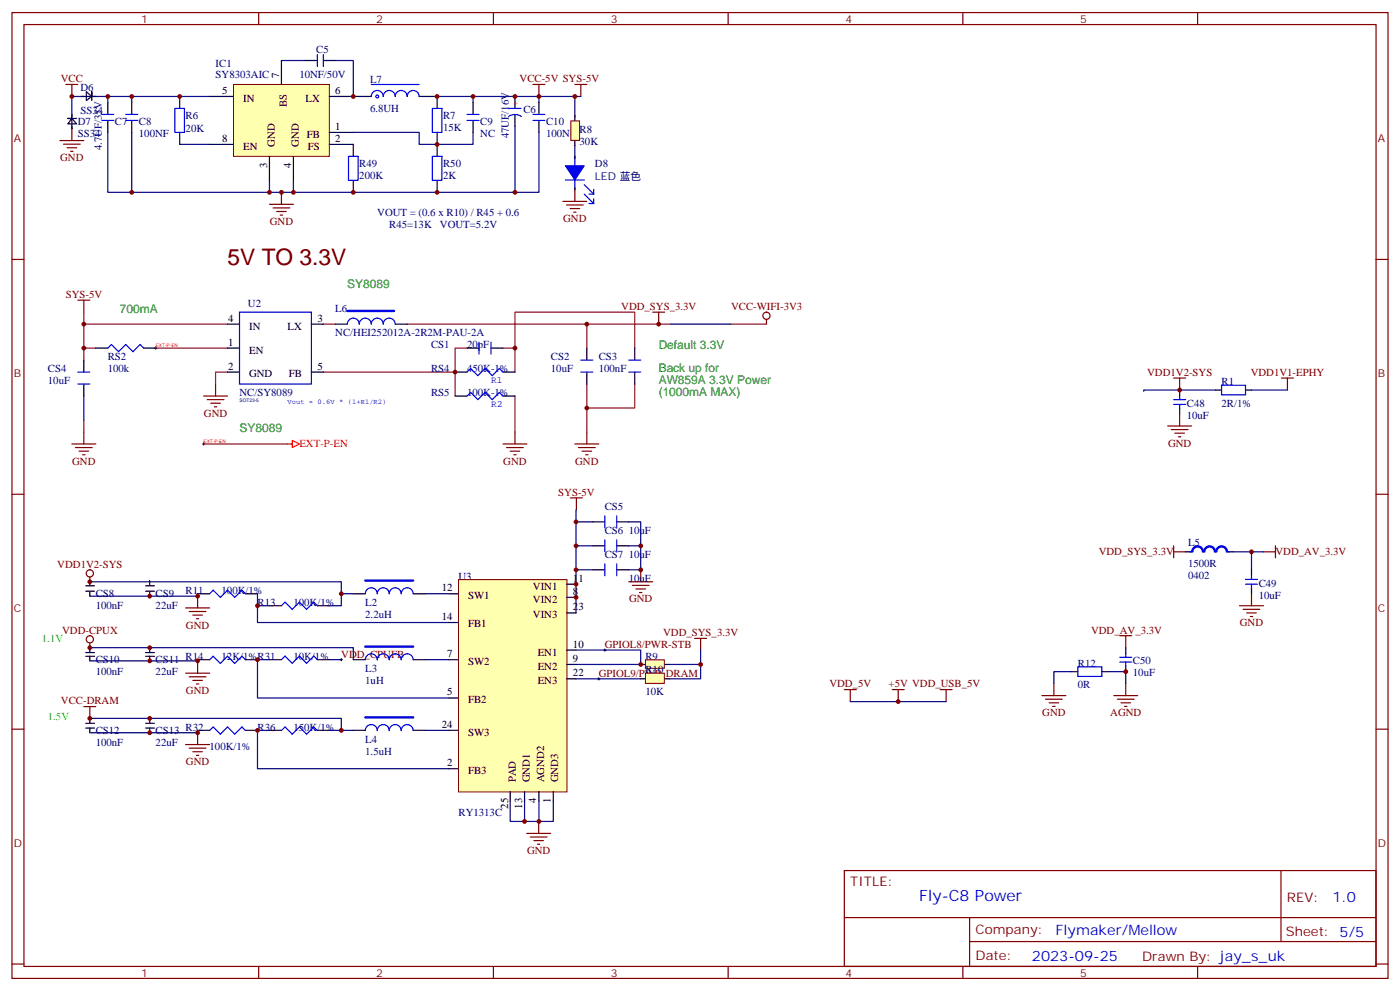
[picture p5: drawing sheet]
<svg xmlns="http://www.w3.org/2000/svg" width="412mm" height="292mm" viewBox="0 0 412 292" stroke-linecap="round" stroke-linejoin="round" font-family="sans-serif">
<g fill="none" stroke="#800000" stroke-width=".35">
<path d="M19.4 24.9h3.5M21.2 24.9v3.5M21.2 37.9v3.5M157 24.9h3.5M158.7 24.9v3.5M169.3 24.9h3.6M171.1 24.9v3.5M17.6 41.4h7.1M18.7 42.4h4.9M19.8 43.5h2.8M20.8 44.6h.7M82.9 56.6v3.5"/>
<path d="M165.8 59.3h7.1M169.3 55.8v3.5M79.4 60.1h7M80.4 61.2h5M81.5 62.3h2.8M82.5 63.3h.8M166.9 60.3h4.9M167.9 61.4h2.8M169 62.5h.7M22.9 88.4h3.6M24.7 88.4v3.5M192.3 91.9h3.5"/>
<path d="M194 91.9v3.5M225.8 94v1.4M60 116.6h7M61 117.7h5M62.1 118.7h2.8M63.1 119.8h.8M63.5 113.1v3.5M345.7 111.3h3.5M347.5 111.3v3.5M377.5 111.3h3.5M379.2 111.3v3.5M21.2 130.7h7"/>
<path d="M22.2 131.8h5M23.3 132.8h2.8M24.3 133.9h.7M24.7 127.2v3.5M148.2 130.7h7M149.2 131.8h5M150.3 132.8h2.8M151.3 133.9h.7M151.7 127.2v3.5M169.3 130.7h7.1M170.4 131.8h4.9M171.4 132.8h2.9"/>
<path d="M172.5 133.9h.7M172.9 127.2v3.5M344 125.4h7M345 126.5h5M346.1 127.5h2.8M347.1 128.6h.7M347.5 121.9v3.5M168 146.6h3.6M169.8 146.6v3.5M26.5 169.9v1.4M54.7 179h7M58.2 175.4v3.6"/>
<path d="M185.2 171.3h7.1M186.3 172.3h4.9M187.3 173.4h2.8M188.4 174.4h.7M188.7 167.7v3.6M345.7 162.5h3.5M345.7 160.7v3.5M365.1 178.3h7.1M366.2 179.4h4.9M368.7 174.8v3.5M372.2 162.5h3.5M375.7 160.7v3.5"/>
<path d="M26.5 189.3v1.4M54.7 198.2h7M55.7 180h5M55.7 199.2h5M56.8 181.1h2.8M57.9 182.1h.7M58.2 194.7v3.5M204.6 187.9h3.5M206.4 187.9v3.6M329.8 187.1h3.6M331.6 187.1v3.6M367.2 180.4h2.9"/>
<path d="M368.3 181.5h.7M24.7 208h3.5M26.5 208v3.6M54.7 219.2h7M56.8 200.3h2.8M57.9 201.4h.7M58.2 215.7v3.5M248.7 203h3.5M250.5 203v3.6M262.8 203h3.5M264.6 203v3.6M276.9 203h3.6"/>
<path d="M278.7 203v3.6M306.9 204.8h7.1M308 205.8h4.9M309 206.9h2.9M310.1 208h.7M310.4 201.3v3.5M328.1 204.8h7M329.1 205.8h5M330.2 206.9h2.8M331.3 208h.7M331.6 201.3v3.5M55.7 220.3h5"/>
<path d="M56.8 221.3h2.8M57.9 222.4h.7M155.2 245.4h7M156.2 246.4h4.9M157.3 247.5h2.8M158.3 248.5h.7M158.7 241.8v3.6"/>
<circle cx="225.8" cy="93" r="1.06"/>
<circle cx="26.5" cy="168.8" r="1.06"/>
<circle cx="26.5" cy="188.2" r="1.06"/>
</g>
<path d="M45.5 102.5h.7M45.9 102.1v.7M59.6 130.7h.7M60 130.4v.7M100.2 194.2h.7M100.5 193.9v.7M176 199.8h.7M176.4 199.5v.7M177.8 191.4h.7M178.2 191v.7" fill="none" stroke="#000" stroke-width=".29"/>
<path d="M84.7 130.7h1.4v-1.1l2.1 1.1-2.1 1.1v-1.1" fill="none" stroke="#f00" stroke-width=".35"/>
<g fill="none" stroke="#000080" stroke-width=".35">
<path d="M82.9 17.8h7.1M98.8 17.8h5.3v10.6M24 28.4h-2.8v5.3M28.2 28.4h3.5M31.7 28.4h30M31.7 39v17.6h127v-17.6M31.7 28.4v1.8M38.8 28.4v1.8M38.8 39v17.6M104.1 39h19.4v3.5h15.8v-3.5M128.8 28.4h10.5v1.8M139.3 28.4h31.8"/>
<path d="M151.7 37.2v19.4M158.7 28.4v1.8M169.3 28.4v6M52.9 42.5h8.8M79.4 53.1v3.5M86.4 53.1v3.5M169.3 42.9v3.1M197.6 95.4h17.6M24.7 116.6v7M358.1 114.8h-21.2v.4M368.7 114.8h10.5M169.7 150.1v10.6"/>
<path d="M169.7 153.6h4.9M185.2 153.6h3.5v14.1h-3.5M26.5 171.3h74v3.5h3.6M58.2 174.8v.7h-31.7M75.8 174.8v8.5h56.5M75.8 178.3h3.6M100.5 174.8v3.5h-3.5M125.2 174.8h7.1M174.6 160.7h-4.9v7M174.6 167.7h-4.9v12.7M185.2 160.7h3.5M363.4 162.5h8.8"/>
<path d="M368.7 162.5v5.2M26.5 190.7h77.6v3.5M58.2 194.2v.4h-31.7M79.4 194.2h-3.6v11.3h56.5M97 194.2h3.5M125.2 194.2h7.1M169.7 191.4h19v4.2h-19M169.7 199.8h19M197.2 195.6h9.2M206.4 191.4v8.4h-9.2M315.7 197.7h-5.3v3.6M326.3 197.7h5.3v3.6"/>
<path d="M26.5 211.5h74v3.5M58.2 215v.7h-31.7M79.4 215h-3.6v11.3h56.5M97 215h7.1M125.2 215h7.1M250.5 206.6h28.2M150.3 235.8v6h4.2M154.5 235.8v6h4.2v-6M163 235.8v6h-4.3"/>
</g>
<g fill="none" stroke="#800040" stroke-width=".35">
<path d="M24.7 91.9v14.1M24.7 95.4h42.3M95.2 95.4h3.6M119.9 95.4h67.1v-3.5h-35.3v10.6h-3.5M172.9 95.4v7.1M197.6 95.4h-10.6v7.1M215.2 95.4h10.6M24.7 102.5h3.5M45.9 102.5h21.1M67 109.5h-3.5v3.6M134.1 109.5v7.1M137.6 102.5h-3.5v7h-38.9"/>
<path d="M151.7 102.5v7M151.7 116.6v10.6M172.9 113.1v14.1M187 113.1v7h-14.1M24.7 123.6v3.6M60 130.7h24.7"/>
</g>
<path d="M347.5 114.8v1.8M358.1 114.8h1.7M366.9 114.8h1.8M347.5 120.1v1.8M349.2 162.5h1.8M361.6 162.5h1.8M368.7 167.7v1.8M368.7 173v1.8M315.7 197.7h1.8M324.6 197.7h1.7M331.6 190.7v1.7M331.6 196v1.7" fill="none" stroke="#000" stroke-width=".35"/>
<g fill="none" stroke="#00f" stroke-width=".35">
<path d="M345.7 117.7h3.5M345.7 119.1h3.5M347.5 116.6v1.1M347.5 119.1v1M359.8 113.4h7.1v2.8h-7.1zM350.3 162.5h1.1a1.41 1.41 0 0 1 1.4-1.5 1.41 1.41 0 0 1 1.4 1.5h.7a1.41 1.41 0 0 1 1.4-1.5 1.41 1.41 0 0 1 1.4 1.5h.7a1.41 1.41 0 0 1 1.4-1.5 1.41 1.41 0 0 1 1.4 1.5h1.1M351 162.5a1.76 1.76 0 0 1 1.8-1.8 1.76 1.76 0 0 1 1.7 1.8 1.76 1.76 0 0 1 1.8-1.8 1.76 1.76 0 0 1 1.8 1.8 1.76 1.76 0 0 1 1.7-1.8 1.76 1.76 0 0 1 1.8 1.8M351.2 162.5a1.59 1.59 0 0 1 1.6-1.6 1.59 1.59 0 0 1 1.6 1.6M354.7 162.5a1.59 1.59 0 0 1 1.6-1.6 1.59 1.59 0 0 1 1.6 1.6M358.2 162.5a1.59 1.59 0 0 1 1.6-1.6 1.59 1.59 0 0 1 1.6 1.6M366.9 170.6h3.5M366.9 172h3.5"/>
<path d="M368.7 169.5v1.1M368.7 172v1M317.5 196.3h7.1v2.8h-7.1zM329.8 193.5h3.6M329.8 194.9h3.6M331.6 192.4v1.1M331.6 194.9v1.1"/>
</g>
<path d="M135.1 170.6h31.9v62.5h-31.9z" fill="#ffffb0" stroke="#800000" stroke-width=".29"/>
<g fill="none" stroke="#000" stroke-width=".35">
<path d="M174.6 153.6h3.6M181.7 153.6h3.5M132.3 174.8h2.8M166.9 175.9h2.8M166.9 172h2.8M174.6 160.7h3.6M174.6 167.7h3.6M181.7 160.7h3.5M181.7 167.7h3.5M132.3 194.2h2.8M132.3 183.3h2.8M166.9 195.6h2.8"/>
<path d="M166.9 191.4h2.8M166.9 199.8h2.8M166.9 180.4h2.8M132.3 205.5h2.8M132.3 215h2.8M132.3 226.3h2.8M150.3 233.1v2.7M154.5 233.1v2.7M158.7 233.1v2.7M163 233.1v2.7"/>
</g>
<path d="M178.2 151.9v3.5M178.2 158.9v3.6M181.7 151.9v3.5M181.7 158.9v3.6M178.2 166v3.5M181.7 166v3.5" fill="none" stroke="#000aff" stroke-width=".35"/>
<path d="M190.1 194.2h5.6v2.6h-5.6z" fill="#ffffb0" stroke="#800000" stroke-width=".29"/>
<path d="M188.7 195.6h1.4M195.8 195.6h1.4" fill="none" stroke="#000" stroke-width=".35"/>
<path d="M190.1 198.2h5.6v3h-5.6z" fill="#ffffb0" stroke="#800000" stroke-width=".29"/>
<g fill="none" stroke="#000" stroke-width=".35">
<path d="M67 95.4h3.6M91.7 95.4h3.5M98.8 95.4h3.5M116.4 95.4h3.5M24.7 106v3.5M24.7 113.1v3.5M28.2 102.5h3.5M42.3 102.5h3.6M67 109.5h3.6M67 102.5h3.6M91.7 109.5h3.5M134.1 116.6h3.5"/>
<path d="M134.1 109.5h3.5M137.6 102.5h3.5M144.6 102.5h3.6M148.2 116.6h3.5M148.2 109.5h3.5M172.9 102.5v3.5M172.9 109.5v3.6M187 102.5v3.5M187 109.5v3.6M25.3 172.5h2.5M25.3 174h2.5M26.5 170.9v1.4"/>
<path d="M26.5 174.1v1.4M42.9 172.5h2.6M42.9 174h2.6M44.1 170.9v1.4M44.1 174.1v1.4M58.2 174.8h3.5M72.3 174.8h3.5M79.4 178.3h3.5M93.5 178.3h3.5M104.1 174.8h3.5M121.7 174.8h3.5M25.3 192.1h2.5"/>
<path d="M25.3 193.2h2.5M26.5 190.7v1.4M26.5 193.2v1.4M42.9 192.1h2.6M42.9 193.2h2.6M44.1 190.7v1.4M44.1 193.2v1.4M58.2 194.2h3.5M72.3 194.2h3.5M79.4 194.2h3.5M93.5 194.2h3.5M104.1 194.2h3.5"/>
<path d="M121.7 194.2h3.5M188.7 199.8h1.4M195.8 199.8h1.4M25.3 212.9h2.5M25.3 214.3h2.5M26.5 211.5v1.4M26.5 214.3v1.4M42.9 212.9h2.6M42.9 214.3h2.6M44.1 211.5v1.4M44.1 214.3v1.4M58.2 215h3.5"/>
<path d="M72.3 215h3.5M79.4 215h3.5M93.5 215h3.5M104.1 215h3.5M121.7 215h3.5"/>
</g>
<path d="M102.3 95.4a1.76 1.76 0 0 1 1.8-1.7 1.76 1.76 0 0 1 1.7 1.7 1.76 1.76 0 0 1 1.8-1.7 1.76 1.76 0 0 1 1.8 1.7 1.76 1.76 0 0 1 1.7-1.7 1.76 1.76 0 0 1 1.8 1.7 1.76 1.76 0 0 1 1.8-1.7 1.76 1.76 0 0 1 1.7 1.7M107.6 174.8a1.76 1.76 0 0 1 1.8-1.8 1.76 1.76 0 0 1 1.7 1.8 1.76 1.76 0 0 1 1.8-1.8 1.76 1.76 0 0 1 1.8 1.8 1.76 1.76 0 0 1 1.7-1.8 1.76 1.76 0 0 1 1.8 1.8 1.76 1.76 0 0 1 1.7-1.8 1.76 1.76 0 0 1 1.8 1.8M121.7 194.2a1.76 1.76 0 0 0-1.8-1.7 1.76 1.76 0 0 0-1.7 1.7 1.76 1.76 0 0 0-1.8-1.7 1.76 1.76 0 0 0-1.7 1.7 1.76 1.76 0 0 0-1.8-1.7 1.76 1.76 0 0 0-1.8 1.7 1.76 1.76 0 0 0-1.7-1.7 1.76 1.76 0 0 0-1.8 1.7M107.6 215.1a1.76 1.76 0 0 1 1.8-1.8 1.76 1.76 0 0 1 1.7 1.8 1.76 1.76 0 0 1 1.8-1.8 1.76 1.76 0 0 1 1.8 1.8 1.76 1.76 0 0 1 1.7-1.8 1.76 1.76 0 0 1 1.8 1.8 1.76 1.76 0 0 1 1.7-1.8 1.76 1.76 0 0 1 1.8 1.8" fill="none" stroke="#00f" stroke-width=".35"/>
<path d="M102.3 91.5h13.8M107.6 170.9h14.1M107.6 190.4h14.1M107.6 211.2h14.1" fill="none" stroke="#000aff" stroke-width=".71"/>
<g fill="none" stroke="#000aff" stroke-width=".35">
<path d="M70.6 91.9h21.1v21.2h-21.1zM22.9 109.5h3.6M22.9 113.1h3.6M31.7 102.5l1.1-1.1 2.1 2.1 2.1-2.1 2.2 2.1 2.1-2.1 1 1.1M137.6 116.6l1-1.1 2.2 2.2 2.1-2.2 2.1 2.2 2.1-2.2 1.1 1.1M137.6 109.5l1-1 2.2 2.1 2.1-2.1 2.1 2.1 2.1-2.1 1.1 1M141.1 100.7v3.5M144.6 100.7v3.5M171.1 109.5h3.5M171.1 106h3.5M185.2 109.5h3.5M185.2 106h3.5"/>
<path d="M61.7 174.8l1.1-1.1 2.1 2.2 2.1-2.2 2.1 2.2 2.2-2.2 1 1.1M82.9 178.3l1.1-1 2.1 2.1 2.1-2.1 2.1 2.1 2.1-2.1 1.1 1M61.7 194.2l1.1-1 2.1 2.1 2.1-2.1 2.1 2.1 2.2-2.1 1 1M82.9 194.2l1.1-1.1 2.1 2.2 2.1-2.2 2.1 2.2 2.1-2.2 1.1 1.1M61.7 215.1l1.1-1.1 2.1 2.1 2.1-2.1 2.1 2.1 2.2-2.1 1 1.1M82.9 215.1l1.1-1.1 2.1 2.1 2.1-2.1 2.1 2.1 2.1-2.1 1.1 1.1"/>
</g>
<path d="M68.8 24.9h28.2v21.1h-28.2z" fill="#ffffb0" stroke="#800000" stroke-width=".29"/>
<g fill="none" stroke="#000" stroke-width=".35">
<path d="M82.9 17.8v7.1M90 17.8h3.5M95.2 17.8h3.6M21.2 34.4v-.7v1.2l-1.2 1.6h2.6l-1.4-1.6h-1.2h2.6M21.2 34.9v3M24 28.4h3M27.5 28.4h.7h-1.2l-1.6-1.4v2.6l1.6-1.2v-1.4v2.6M31.7 30.2v3.5M31.7 35.5v3.5M38.8 30.2v3.5M38.8 35.5v3.5M52.9 28.4v3.5"/>
<path d="M52.9 39v3.5M61.7 28.4h7.1M97 39h7.1M97 28.4h12.4M123.5 28.4h5.3v3.5M128.8 39v7M139.3 30.2v3.5M139.3 35.5v3.5M151.7 28.4v3.5M151.7 33.7v3.5M158.7 30.2v3.5M158.7 35.5v3.5"/>
<path d="M61.7 42.5h7.1M79.4 46v7.1M86.4 46v7.1M97 42.5h7.1v3.5M104.1 53.1v3.5M128.8 53.1v3.5M169.3 46v.7M169.3 55.2v.7"/>
</g>
<g fill="none" stroke="#00f" stroke-width=".35">
<path d="M93.5 16.1v3.5M95.2 16.1v3.5M30 35.5h3.5M30 33.7h3.5M37 35.5h3.6M37 33.7h3.6M51.5 31.9h2.8v7.1h-2.8zM109.4 28.4a1.76 1.76 0 0 1 1.7-1.8 1.76 1.76 0 0 1 1.8 1.8 1.76 1.76 0 0 1 1.8-1.8 1.76 1.76 0 0 1 1.7 1.8 1.76 1.76 0 0 1 1.8-1.8 1.76 1.76 0 0 1 1.7 1.8 1.76 1.76 0 0 1 1.8-1.8 1.76 1.76 0 0 1 1.8 1.8M109.4 24.9h14.1M111.5 28.3a.42 .42 0 0 0-.7-.2 .42 .42 0 0 0 .2 .7 .42 .42 0 0 0 .5-.5M127.4 31.9h2.8v7.1h-2.8zM137.6 35.5h3.5"/>
<path d="M137.6 33.7h3.5M149.9 34.3a3.2 3.2 0 0 1 3.7 0M149.9 31.9h3.6M157 35.5h3.5M157 33.7h3.5M102.7 46h2.8v7.1h-2.8zM127.4 46h2.8v7.1h-2.8zM166.6 53h5.5M169.3 46v9.8M172.1 54.4l2.8 2.8M172.1 57.2l2.8 2.7M173.5 57.2h1.4"/>
<path d="M173.5 59.9h1.4M174.9 55.8v1.4M174.9 58.5v1.4"/>
</g>
<path d="M166.6 48.8h5.5l-2.8 4.2z" fill="#00f" stroke="#00f" stroke-width=".29"/>
<path d="M168.1 35.6h2.6v5.7h-2.6z" fill="#ffffb0" stroke="#800000" stroke-width=".29"/>
<path d="M169.3 34v1.4M169.3 41.5v1.4" fill="none" stroke="#000" stroke-width=".35"/>
<g fill="none" stroke="#870000" stroke-width=".35">
<path d="M3.5 3.7h405.4v284.3h-405.4zM7.1 7.2h398.2v277.3h-398.2zM76.2 3.7v3.5M145.3 3.7v3.5M214.5 3.7v3.5M283.6 3.7v3.5M352.8 3.7v3.5M3.5 76.4h3.6M405.3 76.4h3.6M3.5 145.5h3.6M405.3 145.5h3.6M3.5 214.7h3.6"/>
<path d="M405.3 214.7h3.6M248.7 256.3h156.6v28.2h-156.6zM377.3 256.3v20.9M248.7 270.1h156.5M285.6 277.2h119.6M285.6 270.1v14.2M3.5 283.8h3.6M76.2 284.5v3.5M145.3 284.5v3.5M214.5 284.5v3.5M283.6 284.5v3.5M352.8 284.5v3.5"/>
<path d="M405.3 283.8h3.6"/>
</g>
<g fill="#800000">
<circle cx="21.2" cy="28.4" r=".71"/>
<circle cx="24.7" cy="102.5" r=".71"/>
<circle cx="24.7" cy="95.4" r=".71"/>
<circle cx="26.5" cy="211.5" r=".71"/>
<circle cx="26.5" cy="190.7" r=".71"/>
<circle cx="26.5" cy="171.3" r=".71"/>
<circle cx="31.8" cy="28.4" r=".71"/>
<circle cx="38.8" cy="56.6" r=".71"/>
<circle cx="38.8" cy="28.4" r=".71"/>
<circle cx="44.1" cy="215.7" r=".71"/>
<circle cx="44.1" cy="211.5" r=".71"/>
<circle cx="44.1" cy="194.6" r=".71"/>
<circle cx="44.1" cy="190.7" r=".71"/>
<circle cx="44.1" cy="175.5" r=".71"/>
<circle cx="52.9" cy="28.4" r=".71"/>
<circle cx="58.2" cy="215.7" r=".71"/>
<circle cx="58.2" cy="194.6" r=".71"/>
<circle cx="58.2" cy="175.5" r=".71"/>
<circle cx="75.8" cy="215" r=".71"/>
<circle cx="75.8" cy="194.2" r=".71"/>
<circle cx="75.8" cy="178.3" r=".71"/>
<circle cx="79.4" cy="56.6" r=".71"/>
<circle cx="82.9" cy="56.6" r=".71"/>
<circle cx="86.4" cy="56.6" r=".71"/>
<circle cx="100.5" cy="215" r=".71"/>
<circle cx="100.5" cy="174.8" r=".71"/>
<circle cx="104.1" cy="56.6" r=".71"/>
<circle cx="104.1" cy="28.4" r=".71"/>
<circle cx="128.8" cy="56.6" r=".71"/>
<circle cx="128.8" cy="42.5" r=".71"/>
<circle cx="128.8" cy="28.4" r=".71"/>
<circle cx="134.1" cy="109.5" r=".71"/>
<circle cx="139.3" cy="28.4" r=".71"/>
<circle cx="151.7" cy="102.5" r=".71"/>
<circle cx="151.7" cy="56.6" r=".71"/>
<circle cx="151.7" cy="28.4" r=".71"/>
<circle cx="154.5" cy="241.8" r=".71"/>
<circle cx="158.8" cy="241.8" r=".71"/>
<circle cx="158.8" cy="28.4" r=".71"/>
<circle cx="169.3" cy="28.4" r=".71"/>
<circle cx="169.7" cy="175.9" r=".71"/>
<circle cx="169.7" cy="172" r=".71"/>
<circle cx="169.7" cy="167.7" r=".71"/>
<circle cx="169.7" cy="160.7" r=".71"/>
<circle cx="169.7" cy="153.6" r=".71"/>
<circle cx="172.9" cy="120.1" r=".71"/>
<circle cx="172.9" cy="95.4" r=".71"/>
<circle cx="188.7" cy="195.6" r=".71"/>
<circle cx="188.7" cy="167.7" r=".71"/>
<circle cx="188.7" cy="160.7" r=".71"/>
<circle cx="194" cy="95.4" r=".71"/>
<circle cx="206.4" cy="195.6" r=".71"/>
<circle cx="264.6" cy="206.6" r=".71"/>
<circle cx="331.6" cy="197.7" r=".71"/>
<circle cx="347.5" cy="114.8" r=".71"/>
<circle cx="368.7" cy="162.5" r=".71"/>
</g>
<text font-size="6.7" fill="#420000" x="67" y="78.1">5V TO 3.3V</text>
<text font-size="4.6" fill="#00f" x="270.8" y="265.3">Fly-C8 Power</text>
<g font-size="4.2" fill="#00f">
<text x="392.5" y="265.6">1.0</text>
<text x="310.9" y="275.1">Flymaker/Mellow</text>
<text x="304" y="282.9">2023-09-25</text>
</g>
<g font-size="3.9" fill="#800">
<text x="250.5" y="260.9">TITLE:</text>
<text x="379.1" y="265.6">REV:</text>
<text x="287.4" y="275.1">Company:</text>
<text x="378.7" y="275.7">Sheet: 5/5</text>
<text x="287.4" y="282.8">Date:</text>
<text x="336.4" y="282.8">Drawn By: jay_s_uk</text>
</g>
<g font-size="3.5" fill="#008200">
<text x="102.3" y="84.8">SY8089</text>
<text x="35.3" y="92.3">700mA</text>
<text x="194" y="102.8">Default 3.3V</text>
<text x="194" y="109.5">Back up for</text>
<text x="194" y="113.1">AW859A 3.3V Power</text>
<text x="194" y="116.6">(1000mA MAX)</text>
<text x="70.6" y="127.2">SY8089</text>
</g>
<g font-size="3.2" fill="#800">
<text x="41.6" y="6.7">1</text>
<text x="110.8" y="6.7">2</text>
<text x="179.9" y="6.7">3</text>
<text x="249.1" y="6.7">4</text>
<text x="318.2" y="6.7">5</text>
<text x="4.1" y="41.8">A</text>
<text x="405.9" y="41.8">A</text>
<text x="4.1" y="110.9">B</text>
<text x="405.9" y="110.9">B</text>
<text x="4.1" y="180.1">C</text>
<text x="405.9" y="180.1">C</text>
<text x="4.1" y="249.2">D</text>
<text x="405.9" y="249.2">D</text>
<text x="41.6" y="287.5">1</text>
<text x="110.8" y="287.5">2</text>
<text x="179.9" y="287.5">3</text>
<text x="249.1" y="287.5">4</text>
<text x="318.2" y="287.5">5</text>
</g>
<g font-size="3.2" fill="#000080">
<text x="93.1" y="15.7">C5</text>
<text x="63.5" y="23.1">SY8303AIC</text>
<text x="63.5" y="19.6">IC1</text>
<text x="88.2" y="23.1">10NF/50V</text>
<text x="23.7" y="26.7">D6</text>
<text x="109" y="24.5">L7</text>
<text x="23.7" y="33.5">SS34</text>
<text x="54.7" y="35.1">R6</text>
<text x="109" y="33">6.8UH</text>
<text x="130.5" y="35.1">R7</text>
<text x="154.2" y="33.3">C6</text>
<text x="22.9" y="40.4">SS34</text>
<text x="22.9" y="36.9">D7</text>
<text x="33.9" y="36.9">C7</text>
<text x="40.9" y="40.4">100NF</text>
<text x="40.9" y="36.9">C8</text>
<text x="54.7" y="39">20K</text>
<text x="130.5" y="38.6">15K</text>
<text x="141.5" y="40.4">NC</text>
<text x="141.5" y="36.9">C9</text>
<text x="149.9" y="40.7" transform="rotate(-90 149.9 40.7)">47UF/16V</text>
<text x="160.9" y="40.4">100NF</text>
<text x="160.9" y="36.9">C10</text>
<text x="170.7" y="39.1">R8</text>
<text x="30" y="44.3" transform="rotate(-90 30 44.3)">4.7UF/35V</text>
<text x="170.7" y="42.6">30K</text>
<text x="105.8" y="52.7">200K</text>
<text x="105.8" y="49.2">R49</text>
<text x="130.5" y="52.7">2K</text>
<text x="130.5" y="49.2">R50</text>
<text x="175.2" y="52.9">LED 蓝色</text>
<text x="175.2" y="49.2">D8</text>
<text x="111.1" y="63.7">VOUT = (0.6 x R10) / R45 + 0.6</text>
<text x="114.7" y="67.2">R45=13K</text>
<text x="129.6" y="67.2">VOUT=5.2V</text>
<text x="73" y="90.5">U2</text>
<text x="98.8" y="91.9">L6</text>
<text x="98.8" y="99">NC/HEI252012A-2R2M-PAU-2A</text>
<text x="31.7" y="106">RS2</text>
<text x="127" y="102.5">CS1</text>
<text x="137.6" y="102.5">20pF</text>
<text x="162.3" y="106">CS2</text>
<text x="176.4" y="106">CS3</text>
<text x="14.1" y="113.1">10uF</text>
<text x="14.1" y="109.5">CS4</text>
<text x="31.7" y="109.5">100k</text>
<text x="127" y="109.5">RS4</text>
<text x="137.6" y="109.5">450K-1%</text>
<text x="162.3" y="109.5">10uF</text>
<text x="176.4" y="109.5">100nF</text>
<text x="359.8" y="113.4">R1</text>
<text x="70.6" y="116.6">NC/SY8089</text>
<text x="127" y="116.6">RS5</text>
<text x="137.6" y="116.6">100K-1%</text>
<text x="349.6" y="119.8">C48</text>
<text x="359.8" y="119.8">2R/1%</text>
<text x="349.6" y="123.3">10uF</text>
<text x="178.2" y="150.1">CS5</text>
<text x="178.2" y="157.2">CS6</text>
<text x="185.2" y="157.2">10uF</text>
<text x="350" y="160.7">L5</text>
<text x="178.2" y="164.2">CS7</text>
<text x="185.2" y="164.2">10uF</text>
<text x="350" y="167">1500R</text>
<text x="135.1" y="170.6">U3</text>
<text x="185.2" y="171.3">10uF</text>
<text x="350" y="170.6">0402</text>
<text x="370.8" y="172.7">C49</text>
<text x="28.2" y="179.2">100nF</text>
<text x="28.2" y="175.6">CS8</text>
<text x="45.8" y="179.2">22uF</text>
<text x="45.8" y="175.6">CS9</text>
<text x="54.7" y="174.8">R11</text>
<text x="65.3" y="174.8">100K/1%</text>
<text x="75.8" y="178.3">R13</text>
<text x="86.4" y="178.3">100K/1%</text>
<text x="107.6" y="178.3">L2</text>
<text x="370.8" y="176.2">10uF</text>
<text x="107.6" y="181.9">2.2uH</text>
<text x="28.2" y="195.3">CS10</text>
<text x="45.8" y="195.3">CS11</text>
<text x="54.7" y="194.2">R14</text>
<text x="65.3" y="194.2">12K/1%R31</text>
<text x="86.4" y="194.2">10K/1%</text>
<text x="107.6" y="197.8">L3</text>
<text x="190.1" y="194.2">R9</text>
<text x="317.5" y="196.3">R12</text>
<text x="333.7" y="195.6">C50</text>
<text x="28.2" y="198.8">100nF</text>
<text x="45.8" y="198.8">22uF</text>
<text x="107.6" y="201.3">1uH</text>
<text x="190.1" y="200.3">10K</text>
<text x="190.1" y="198.2">R10</text>
<text x="317.5" y="202.7">0R</text>
<text x="333.7" y="199.1">10uF</text>
<text x="190.1" y="204.7">10K</text>
<text x="54.7" y="215.1">R32</text>
<text x="75.8" y="215.1">R36</text>
<text x="86.4" y="215.1">150K/1%</text>
<text x="28.2" y="219.6">100nF</text>
<text x="28.2" y="216.1">CS12</text>
<text x="45.8" y="219.6">22uF</text>
<text x="45.8" y="216.1">CS13</text>
<text x="61.7" y="220.7">100K/1%</text>
<text x="107.6" y="218.6">L4</text>
<text x="107.6" y="222.1">1.5uH</text>
<text x="135.1" y="240.1">RY1313C</text>
</g>
<g font-size="3.2">
<text x="82.2" y="23.1" transform="rotate(-90 82.2 23.1)">7</text>
<text x="65.4" y="27.7">5</text>
<text x="71.6" y="30">IN</text>
<text x="90" y="30">LX</text>
<text x="98.8" y="27.7">6</text>
<text x="84.5" y="31.5" transform="rotate(-90 84.5 31.5)">BS</text>
<text x="65.4" y="41.8">8</text>
<text x="90.3" y="40.6">FB</text>
<text x="98.8" y="38.3">1</text>
<text x="98.8" y="41.8">2</text>
<text x="71.6" y="44.1">EN</text>
<text x="81" y="43.2" transform="rotate(-90 81 43.2)">GND</text>
<text x="88" y="43.2" transform="rotate(-90 88 43.2)">GND</text>
<text x="90.7" y="44.1">FS</text>
<text x="78.7" y="49.4" transform="rotate(-90 78.7 49.4)">3</text>
<text x="85.7" y="49.4" transform="rotate(-90 85.7 49.4)">4</text>
<text x="67.2" y="94.7">4</text>
<text x="93.5" y="94.7">3</text>
<text x="67.2" y="101.8">1</text>
<text x="73.4" y="97">IN</text>
<text x="84.7" y="97">LX</text>
<text x="73.4" y="104.1">EN</text>
<text x="67.2" y="108.8">2</text>
<text x="73.4" y="111.1">GND</text>
<text x="85.1" y="111.1">FB</text>
<text x="93.5" y="108.8">5</text>
<text x="157" y="173.6">VIN1</text>
<text x="168.8" y="171.3">11</text>
<text x="130.1" y="174.1">12</text>
<text x="137.9" y="176.4">SW1</text>
<text x="157" y="177.6">VIN2</text>
<text x="168.8" y="175.3">8</text>
<text x="168.8" y="179.7">23</text>
<text x="130.1" y="182.4">14</text>
<text x="137.9" y="184.7">FB1</text>
<text x="157" y="181.9">VIN3</text>
<text x="168.8" y="190.8">10</text>
<text x="131.7" y="193.5">7</text>
<text x="137.9" y="195.8">SW2</text>
<text x="158.4" y="197.2">EN2</text>
<text x="158.4" y="193.1">EN1</text>
<text x="168.8" y="194.9">9</text>
<text x="158.4" y="201.4">EN3</text>
<text x="168.8" y="199.1">22</text>
<text x="131.7" y="204.6">5</text>
<text x="137.9" y="206.9">FB2</text>
<text x="130.1" y="214.4">24</text>
<text x="137.9" y="216.7">SW3</text>
<text x="131.7" y="225.5">2</text>
<text x="137.9" y="227.8">FB3</text>
<text x="151.9" y="230.3" transform="rotate(-90 151.9 230.3)">PAD</text>
<text x="156.1" y="230.3" transform="rotate(-90 156.1 230.3)">GND1</text>
<text x="160.3" y="230.3" transform="rotate(-90 160.3 230.3)">AGND2</text>
<text x="164.4" y="230.3" transform="rotate(-90 164.4 230.3)">GND3</text>
<text x="149.6" y="238.1" transform="rotate(-90 149.6 238.1)">25</text>
<text x="153.8" y="238.1" transform="rotate(-90 153.8 238.1)">13</text>
<text x="158" y="236.5" transform="rotate(-90 158 236.5)">4</text>
<text x="162.1" y="236.5" transform="rotate(-90 162.1 236.5)">1</text>
</g>
<g font-size="3.2" fill="#800000">
<text x="17.9" y="24.2">VCC</text>
<text x="153.1" y="24.2">VCC-5V SYS-5V</text>
<text x="17.7" y="47.5">GND</text>
<text x="165.9" y="65.4">GND</text>
<text x="79.5" y="66.2">GND</text>
<text x="19.3" y="87.7">SYS-5V</text>
<text x="183" y="91.3">VDD_SYS_3.3V</text>
<text x="215.3" y="91.3">VCC-WIFI-3V3</text>
<text x="337.9" y="110.7">VDD1V2-SYS</text>
<text x="368.4" y="110.7">VDD1V1-EPHY</text>
<text x="60.1" y="122.7">GND</text>
<text x="344.1" y="131.5">GND</text>
<text x="21.3" y="136.8">GND</text>
<text x="148.3" y="136.8">GND</text>
<text x="169.4" y="136.8">GND</text>
<text x="164.4" y="145.9">SYS-5V</text>
<text x="16.9" y="167.1">VDD1V2-SYS</text>
<text x="323.7" y="163.4">VDD_SYS_3.3V</text>
<text x="375.7" y="163.4">VDD_AV_3.3V</text>
<text x="185.3" y="177.3">GND</text>
<text x="54.8" y="185">GND</text>
<text x="365.2" y="184.4">GND</text>
<text x="18.3" y="186.5">VDD-CPUX</text>
<text x="178.2" y="190.8">GPIOL8/PWR-STB</text>
<text x="195.3" y="187.3">VDD_SYS_3.3V</text>
<text x="321.4" y="186.5">VDD_AV_3.3V</text>
<text x="100.5" y="193.6">VDD_CPUFB</text>
<text x="176.4" y="199.2">GPIOL9/PWR-DRAM</text>
<text x="244.3" y="202.4">VDD_5V</text>
<text x="261.8" y="202.4">+5V VDD_USB_5V</text>
<text x="17.9" y="207.4">VCC-DRAM</text>
<text x="54.8" y="204.3">GND</text>
<text x="307" y="210.9">GND</text>
<text x="327" y="210.9">AGND</text>
<text x="54.8" y="225.3">GND</text>
<text x="155.3" y="251.4">GND</text>
</g>
<text font-size="3.2" fill="#f00" x="88.2" y="131.7">EXT-P-EN</text>
<g font-size="3.2" fill="#0f0">
<text x="12.3" y="188.9">1.1V</text>
<text x="14.1" y="211.8">1.5V</text>
</g>
<g font-size="2.8" fill="#00f">
<text x="144.6" y="112.7">R1</text>
<text x="144.6" y="119.8">R2</text>
</g>
<text font-size="2.5" fill="#f00" x="151.3" y="29.8" transform="rotate(90 151.3 29.8)">+</text>
<text font-size="2.1" fill="#00f" x="84.7" y="119.1">Vout = 0.6V * (1+R1/R2)</text>
<g font-size="1.4" fill="#f00">
<text x="45.9" y="102.2">EXT-P-EN</text>
<text x="60" y="130.4">EXT-P-EN</text>
</g>
<text font-size="1.4" fill="#000080" x="70.6" y="118.4">SOT23-5</text>
</svg>
